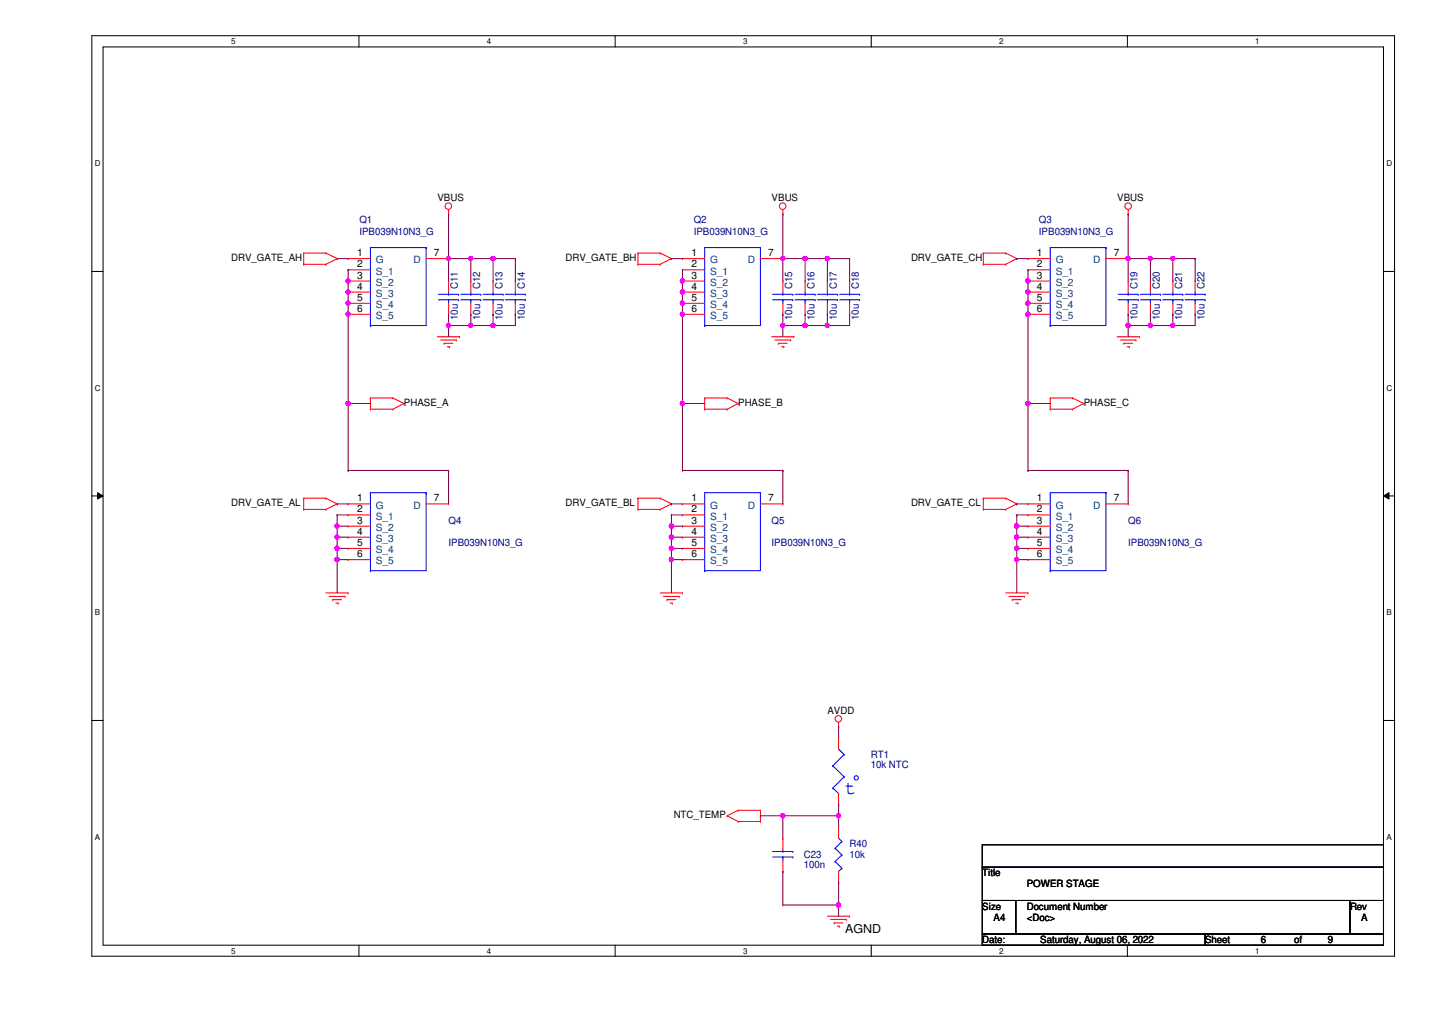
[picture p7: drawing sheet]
<svg xmlns="http://www.w3.org/2000/svg" width="297mm" height="210mm" viewBox="0 0 297 210" stroke-linecap="round" stroke-linejoin="round" font-family="sans-serif">
<path d="M19.1 7.4h270.2v190.9h-270.2zM21.4 9.7h265.6v186.3h-265.6z" fill="none" stroke="#000" stroke-width=".21"/>
<g fill="#fff">
<path d="M47.9 7.7h1v1.8h-1z"/>
<path d="M47.9 196.3h1v1.9h-1z"/>
</g>
<path d="M74.5 7.4v2.3M74.5 196v2.4" fill="none" stroke="#000" stroke-width=".21"/>
<g fill="#fff">
<path d="M101 7.7h.9v1.8h-.9z"/>
<path d="M101 196.3h.9v1.9h-.9z"/>
</g>
<path d="M127.6 7.4v2.3M127.6 196v2.4" fill="none" stroke="#000" stroke-width=".21"/>
<g fill="#fff">
<path d="M154.1 7.7h1v1.8h-1z"/>
<path d="M154.1 196.3h1v1.9h-1z"/>
</g>
<path d="M180.7 7.4v2.3M180.7 196v2.4" fill="none" stroke="#000" stroke-width=".21"/>
<g fill="#fff">
<path d="M207.3 7.7h.9v1.8h-.9z"/>
<path d="M207.3 196.3h.9v1.9h-.9z"/>
</g>
<path d="M233.8 7.4v2.3M233.8 196v2.4" fill="none" stroke="#000" stroke-width=".21"/>
<g fill="#fff">
<path d="M260.4 7.7h.9v1.8h-.9z"/>
<path d="M260.4 196.3h.9v1.9h-.9z"/>
<path d="M19.6 33h1.2v1.9h-1.2z"/>
<path d="M287.6 33h1.2v1.9h-1.2z"/>
<path d="M19.6 79.6h1.2v1.8h-1.2z"/>
<path d="M287.6 79.6h1.2v1.8h-1.2z"/>
</g>
<path d="M19.1 56.3h2.3M287 56.3h2.3" fill="none" stroke="#000" stroke-width=".21"/>
<g fill="#fff">
<path d="M19.6 126.2h1.1v1.8h-1.1z"/>
<path d="M287.6 126.2h1.1v1.8h-1.1z"/>
</g>
<path d="M19.1 102.9h2.3M20.2 102.2l1.2 .7-1.2 .6zM287 102.9l1.1-.7v1.3zM287 102.9h2.3" fill="none" stroke="#000" stroke-width=".21"/>
<path d="M20.2 102.2l1.2 .7-1.2 .6zM287 102.9l1.1-.7v1.3z" fill="#000"/>
<g fill="#fff">
<path d="M19.6 172.7h1.1v1.9h-1.1z"/>
<path d="M287.6 172.7h1.1v1.9h-1.1z"/>
</g>
<path d="M19.1 149.4h2.3M287 149.4h2.3M203.8 175.2h83.2v4.7h-83.2zM203.8 179.9h83.2v6.9h-83.2zM203.8 186.8h6.9v6.9h-6.9zM203.8 193.7h46.2v2.3h-46.2zM210.7 186.8h69.3v6.9h-69.3zM250 193.7h37v2.3h-37zM280 186.8h7v6.9h-7z" fill="none" stroke="#000" stroke-width=".21"/>
<g fill="none" stroke="#f00" stroke-width=".21">
<path d="M63 54.8h.1M63 52.5h.1M63 54.8h4.6M63 52.5v2.3M63 52.5h4.6M67.6 54.8h.1M67.6 52.5h.1M67.6 52.5l2.3 1.1M69.9 53.6h.1M69.9 53.6l-2.3 1.2M72.2 53.6h.1M72.2 56h.1"/>
<path d="M72.2 58.3h.1M72.2 53.6h4.6M72.2 56h4.6M72.2 58.3h4.6M88.4 53.6h4.6M93 44.4h.1M93 53.6h.1M93 58.3h.1M93 43.5v.9M93 58.3v2.3M97.7 58.3h.1M97.7 58.3v2.3"/>
<path d="M102.3 58.3h.1M102.3 58.3v2.3M106.9 58.3h.1M106.9 58.3v2.3M132.3 54.8h.1M132.3 52.5h.1M132.3 54.8h4.6M132.3 52.5h4.6M132.3 52.5v2.3M136.9 54.8h.1M136.9 52.5h.1M136.9 52.5l2.4 1.1"/>
<path d="M139.3 53.6h.1M139.3 53.6l-2.4 1.2M141.6 53.6h.1M141.6 56h.1M141.6 58.3h.1M141.6 53.6h4.6M141.6 56h4.6M141.6 58.3h4.6M157.7 53.6h4.7M162.4 44.4h.1M162.4 53.6h.1M162.4 58.3h.1"/>
<path d="M162.4 43.5v.9M162.4 58.3v2.3M167 58.3h.1M167 58.3v2.3M171.6 58.3h.1M171.6 58.3v2.3M176.2 58.3h.1M176.2 58.3v2.3M204 54.8h.1M204 52.5h.1M204 54.8h4.6M204 52.5h4.6"/>
<path d="M204 52.5v2.3M208.6 54.8h.1M208.6 52.5h.1M208.6 52.5l2.3 1.1M210.9 53.6h.1M210.9 53.6l-2.3 1.2M213.2 53.6h.1M213.2 56h.1M213.2 58.3h.1M213.2 53.6h4.6M213.2 56h4.6M213.2 58.3h4.6"/>
<path d="M229.4 53.6h4.6M234 44.4h.1M234 58.3h.1M234 53.6h.1M234 43.5v.9M234 58.3v2.3M238.6 58.3h.1M238.6 58.3v2.3M243.3 58.3h.1M243.3 58.3v2.3M247.9 58.3h.1M247.9 58.3v2.3"/>
<path d="M72.2 60.6h.1M72.2 62.9h.1M72.2 65.2h.1M72.2 60.6h4.6M72.2 62.9h4.6M72.2 65.2h4.6M90.7 69.8h4.6M91.4 70.5h3.3M92.1 71.2h.1M92.1 71.2h1.8M92.8 71.9h.5M93 65.2h.1"/>
<path d="M93 62.9v2.3M93.3 71.9h.1M94.7 70.5h.1M95.3 69.8h.1M97.7 65.2h.1M97.7 62.9v2.3M102.3 65.2h.1M102.3 62.9v2.3M106.9 65.2h.1M106.9 62.9v2.3M141.6 60.6h.1M141.6 62.9h.1"/>
<path d="M141.6 65.2h.1M141.6 60.6h4.6M141.6 62.9h4.6M141.6 65.2h4.6M160.1 69.8h4.6M160.7 70.5h3.3M161.5 71.2h.1M161.5 71.2h1.8M162.1 71.9h.5M162.4 65.2h.1M162.4 62.9v2.3M162.6 71.9h.1"/>
<path d="M164 70.5h.1M164.7 69.8h.1M167 65.2h.1M167 62.9v2.3M171.6 65.2h.1M171.6 62.9v2.3M176.2 65.2h.1M176.2 62.9v2.3M213.2 60.6h.1M213.2 62.9h.1M213.2 65.2h.1M213.2 60.6h4.6"/>
<path d="M213.2 62.9h4.6M213.2 65.2h4.6M231.7 69.8h4.6M232.4 70.5h3.2M233.1 71.2h.1M233.1 71.2h1.9M233.8 71.9h.5M234 65.2h.1M234 62.9v2.3M234.3 71.9h.1M235.6 70.5h.1M236.3 69.8h.1"/>
<path d="M238.6 65.2h.1M238.6 62.9v2.3M243.3 65.2h.1M243.3 62.9v2.3M247.9 65.2h.1M247.9 62.9v2.3M76.8 84.9h.1M76.8 82.5h.1M76.8 84.9h4.7M76.8 82.5v2.4M76.8 82.5h4.7M81.5 84.9h.1"/>
<path d="M81.5 82.5h.1M81.5 82.5l2.3 1.2M83.8 83.7h.1M83.8 83.7l-2.3 1.2M146.2 84.9h.1M146.2 82.5h.1M146.2 84.9h4.6M146.2 82.5h4.6M146.2 82.5v2.4M150.8 84.9h.1M150.8 82.5h.1M150.8 82.5l2.3 1.2"/>
<path d="M153.1 83.7h.1M153.1 83.7l-2.3 1.2M217.8 84.9h.1M217.8 82.5h.1M217.8 84.9h4.7M217.8 82.5h4.7M217.8 82.5v2.4M222.5 84.9h.1M222.5 82.5h.1M222.5 82.5l2.3 1.2M224.8 83.7h.1M224.8 83.7l-2.3 1.2"/>
<path d="M63 105.7h.1M63 103.3h.1M63 103.3v2.4M63 105.7h4.6M63 103.3h4.6M67.6 105.7h.1M67.6 103.3h.1M67.6 103.3l2.3 1.2M69.9 104.5h.1M69.9 104.5l-2.3 1.2M72.2 104.5h.1M72.2 106.8h.1"/>
<path d="M72.2 109.1h.1M72.2 111.4h.1M72.2 113.7h.1M72.2 116.1h.1M72.2 104.5h4.6M72.2 106.8h4.6M72.2 109.1h4.6M72.2 111.4h4.6M72.2 113.7h4.6M72.2 116.1h4.6M88.4 104.5h4.6M93 104.5h.1"/>
<path d="M132.3 105.7h.1M132.3 103.3h.1M132.3 105.7h4.6M132.3 103.3h4.6M132.3 103.3v2.4M136.9 105.7h.1M136.9 103.3h.1M136.9 103.3l2.4 1.2M139.3 104.5h.1M139.3 104.5l-2.4 1.2M141.6 104.5h.1M141.6 106.8h.1"/>
<path d="M141.6 109.1h.1M141.6 111.4h.1M141.6 113.7h.1M141.6 116.1h.1M141.6 104.5h4.6M141.6 106.8h4.6M141.6 109.1h4.6M141.6 111.4h4.6M141.6 113.7h4.6M141.6 116.1h4.6M157.7 104.5h4.7M162.4 104.5h.1"/>
<path d="M204 105.7h.1M204 103.3h.1M204 105.7h4.6M204 103.3h4.6M204 103.3v2.4M208.6 105.7h.1M208.6 103.3h.1M208.6 103.3l2.3 1.2M210.9 104.5h.1M210.9 104.5l-2.3 1.2M213.2 104.5h.1M213.2 106.8h.1"/>
<path d="M213.2 109.1h.1M213.2 111.4h.1M213.2 113.7h.1M213.2 116.1h.1M213.2 104.5h4.6M213.2 106.8h4.6M213.2 109.1h4.6M213.2 111.4h4.6M213.2 113.7h4.6M213.2 116.1h4.6M229.4 104.5h4.6M234 104.5h.1"/>
<path d="M67.6 123h4.6M68.3 123.7h3.2M69 124.4h.1M69 124.4h1.8M69.7 125.1h.4M70.1 125.1h.1M71.5 123.7h.1M72.2 123h.1M136.9 123h4.7M137.6 123.7h3.3M138.3 124.4h.1M138.3 124.4h1.9"/>
<path d="M139 125.1h.5M139.5 125.1h.1M140.9 123.7h.1M141.6 123h.1M208.6 123h4.6M209.3 123.7h3.2M210 124.4h.1M210 124.4h1.8M210.7 125.1h.5M211.2 125.1h.1M212.5 123.7h.1M213.2 123h.1"/>
<path d="M173.9 150.7h.1M173.9 153h.1M173.9 149.8v.9M173.9 153v2.4M150.8 169.2h.1M150.8 169.2l2.3 1.2M153.1 170.4h.1M153.1 168.1h.1M153.1 170.4h4.6M153.1 168.1l-2.3 1.1M153.1 168.1h4.6M157.7 168.1h.1"/>
<path d="M157.7 170.4h.1M157.7 168.1v2.3M162.4 173.9h.1M162.4 173.9v2.2M162.4 178.5v2.3M173.9 166.9h.1M173.9 171.5h.1M173.9 164.6v2.3M173.9 171.5v2.4M162.4 180.8h.1M171.6 190h4.6M172.3 190.7h3.3"/>
<path d="M173 191.4h.1M173 191.4h1.8M173.7 192.1h.5M173.9 183.1h.1M173.9 180.8v2.3M174.2 192.1h.1M175.6 190.7h.1M176.2 190h.1"/>
<circle cx="93" cy="42.8" r=".68"/>
<circle cx="162.4" cy="42.8" r=".68"/>
<circle cx="234" cy="42.8" r=".68"/>
<circle cx="173.9" cy="149.1" r=".68"/>
</g>
<g fill="none" stroke="#00f" stroke-width=".21">
<path d="M88.4 51.3h.1M88.4 51.3h-11.6v16.2M88.4 51.3v16.2h-11.6M157.7 51.3h.1M157.7 51.3h-11.5v16.2M157.7 51.3v16.2h-11.5M229.4 51.3h.1M229.4 51.3h-11.6v16.2M229.4 51.3v16.2h-11.6M76.8 67.5h.1M90.9 62.2h4.2M90.9 61h4.2"/>
<path d="M93 61h.1M93 62.2h.1M93 60.6v.4M93 62.2v.7M95.1 62.2h.1M95.1 61h.1M95.6 62.2h4.1M95.6 61h4.1M97.7 61h.1M97.7 62.2h.1M97.7 60.6v.4M97.7 62.2v.7"/>
<path d="M99.7 62.2h.1M99.7 61h.1M100.2 62.2h4.2M100.2 61h4.2M102.3 61h.1M102.3 62.2h.1M102.3 60.6v.4M102.3 62.2v.7M104.4 62.2h.1M104.4 61h.1M104.8 62.2h4.2M104.8 61h4.2"/>
<path d="M106.9 61h.1M106.9 62.2h.1M106.9 60.6v.4M106.9 62.2v.7M109 62.2h.1M109 61h.1M146.2 67.5h.1M160.3 62.2h4.2M160.3 61h4.2M162.4 61h.1M162.4 62.2h.1M162.4 60.6v.4"/>
<path d="M162.4 62.2v.7M164.5 62.2h.1M164.5 61h.1M164.9 62.2h4.2M164.9 61h4.2M167 61h.1M167 62.2h.1M167 60.6v.4M167 62.2v.7M169.1 62.2h.1M169.1 61h.1M169.5 62.2h4.2"/>
<path d="M169.5 61h4.2M171.6 61h.1M171.6 62.2h.1M171.6 60.6v.4M171.6 62.2v.7M173.7 62.2h.1M173.7 61h.1M174.2 62.2h4.1M174.2 61h4.1M176.2 61h.1M176.2 62.2h.1M176.2 60.6v.4"/>
<path d="M176.2 62.2v.7M178.3 62.2h.1M178.3 61h.1M217.8 67.5h.1M231.9 62.2h4.2M231.9 61h4.2M234 61h.1M234 62.2h.1M234 60.6v.4M234 62.2v.7M236.1 62.2h.1M236.1 61h.1"/>
<path d="M236.6 62.2h4.1M236.6 61h4.1M238.6 61h.1M238.6 62.2h.1M238.6 60.6v.4M238.6 62.2v.7M240.7 62.2h.1M240.7 61h.1M241.2 62.2h4.2M241.2 61h4.2M243.3 61h.1M243.3 62.2h.1"/>
<path d="M243.3 60.6v.4M243.3 62.2v.7M245.4 62.2h.1M245.4 61h.1M245.8 62.2h4.2M245.8 61h4.2M247.9 61h.1M247.9 62.2h.1M247.9 60.6v.4M247.9 62.2v.7M250 62.2h.1M250 61h.1"/>
<path d="M76.8 118.4h.1M88.4 102.2h.1M88.4 102.2h-11.6v16.2M88.4 102.2v16.2h-11.6M146.2 118.4h.1M157.7 102.2h.1M157.7 102.2v16.2h-11.5M157.7 102.2h-11.5v16.2M217.8 118.4h.1M229.4 102.2h.1M229.4 102.2h-11.6v16.2M229.4 102.2v16.2h-11.6"/>
<path d="M172.8 158.8h.1M172.8 158.8l2.3 2.3M173.9 155.4l1.2 1.1M175.1 156.5h.1M175.1 156.5l-2.3 2.3M160.3 177.8h4.2M160.3 176.6h4.2M162.4 176.6h.1M162.4 177.8h.1M162.4 176.1v.5M162.4 177.8v.7M164.5 177.8h.1"/>
<path d="M164.5 176.6h.1M172.8 163.4h.1M172.8 163.4l1.1 1.2M173.2 175.9h.1M173.2 178.7h.1M173.2 175.9l1.4 1.4M173.2 178.7l1.4 1.4M173.9 164.6h.1M173.9 173.9l.7 .6M174.6 174.5h.1M174.6 177.3h.1M174.6 174.5l-1.4 1.4"/>
<path d="M174.6 177.3l-1.4 1.4M175.1 161.1h.1M175.1 161.1l-2.3 2.3M173.9 180.8h.1M174.6 180.1h.1M174.6 180.1l-.7 .7"/>
<circle cx="177.6" cy="161.3" r=".45"/>
</g>
<path d="M141.6 56h.1M141.6 56v2.3" fill="none" stroke="#800040" stroke-width=".21"/>
<circle cx="141.5" cy="58.3" r=".45" fill="#f0f"/>
<circle cx="141.5" cy="58.3" r=".45" fill="none" stroke="#f0f" stroke-width=".21"/>
<path d="M141.6 58.3h.1M141.6 58.3v4.6M141.6 60.6h.1" fill="none" stroke="#800040" stroke-width=".21"/>
<circle cx="141.5" cy="62.9" r=".45" fill="#f0f"/>
<circle cx="141.5" cy="62.9" r=".45" fill="none" stroke="#f0f" stroke-width=".21"/>
<circle cx="141.5" cy="60.6" r=".45" fill="#f0f"/>
<circle cx="141.5" cy="60.6" r=".45" fill="none" stroke="#f0f" stroke-width=".21"/>
<path d="M141.6 62.9h.1M141.6 62.9v20.8M141.6 83.7h.1" fill="none" stroke="#800040" stroke-width=".21"/>
<circle cx="141.5" cy="65.2" r=".45" fill="#f0f"/>
<circle cx="141.5" cy="65.2" r=".45" fill="none" stroke="#f0f" stroke-width=".21"/>
<circle cx="141.5" cy="83.7" r=".45" fill="#f0f"/>
<circle cx="141.5" cy="83.7" r=".45" fill="none" stroke="#f0f" stroke-width=".21"/>
<path d="M72.2 56h.1M72.2 56v2.3M162.4 97.6h.1M162.4 97.6v6.9" fill="none" stroke="#800040" stroke-width=".21"/>
<circle cx="72.2" cy="58.3" r=".45" fill="#f0f"/>
<circle cx="72.2" cy="58.3" r=".45" fill="none" stroke="#f0f" stroke-width=".21"/>
<path d="M72.2 58.3h.1M72.2 58.3v2.3" fill="none" stroke="#800040" stroke-width=".21"/>
<circle cx="72.2" cy="60.6" r=".45" fill="#f0f"/>
<circle cx="72.2" cy="60.6" r=".45" fill="none" stroke="#f0f" stroke-width=".21"/>
<path d="M72.2 60.6h.1M72.2 60.6v2.3" fill="none" stroke="#800040" stroke-width=".21"/>
<circle cx="72.2" cy="62.9" r=".45" fill="#f0f"/>
<circle cx="72.2" cy="62.9" r=".45" fill="none" stroke="#f0f" stroke-width=".21"/>
<path d="M72.2 62.9h.1M72.2 62.9v20.8M72.2 83.7h.1" fill="none" stroke="#800040" stroke-width=".21"/>
<circle cx="72.2" cy="65.2" r=".45" fill="#f0f"/>
<circle cx="72.2" cy="65.2" r=".45" fill="none" stroke="#f0f" stroke-width=".21"/>
<circle cx="72.2" cy="83.7" r=".45" fill="#f0f"/>
<circle cx="72.2" cy="83.7" r=".45" fill="none" stroke="#f0f" stroke-width=".21"/>
<path d="M213.2 56h.1M213.2 56v2.3M72.2 97.6h.1M72.2 97.6h20.8M93 97.6h.1M93 97.6v6.9" fill="none" stroke="#800040" stroke-width=".21"/>
<circle cx="213.2" cy="58.3" r=".45" fill="#f0f"/>
<circle cx="213.2" cy="58.3" r=".45" fill="none" stroke="#f0f" stroke-width=".21"/>
<path d="M213.2 58.3h.1M213.2 58.3v4.6M213.2 60.6h.1" fill="none" stroke="#800040" stroke-width=".21"/>
<circle cx="213.2" cy="60.6" r=".45" fill="#f0f"/>
<circle cx="213.2" cy="60.6" r=".45" fill="none" stroke="#f0f" stroke-width=".21"/>
<path d="M213.2 62.9h.1M213.2 62.9v2.3" fill="none" stroke="#800040" stroke-width=".21"/>
<circle cx="213.2" cy="62.9" r=".45" fill="#f0f"/>
<circle cx="213.2" cy="62.9" r=".45" fill="none" stroke="#f0f" stroke-width=".21"/>
<path d="M213.2 65.2v18.5M213.2 83.7h.1" fill="none" stroke="#800040" stroke-width=".21"/>
<circle cx="213.2" cy="65.2" r=".45" fill="#f0f"/>
<circle cx="213.2" cy="65.2" r=".45" fill="none" stroke="#f0f" stroke-width=".21"/>
<circle cx="213.2" cy="83.7" r=".45" fill="#f0f"/>
<circle cx="213.2" cy="83.7" r=".45" fill="none" stroke="#f0f" stroke-width=".21"/>
<path d="M213.2 97.6h.1M213.2 97.6h20.8M234 97.6h.1M234 97.6v6.9M210.9 106.8h.1M210.9 106.8h2.3M210.9 106.8v2.3" fill="none" stroke="#800040" stroke-width=".21"/>
<circle cx="210.9" cy="109.1" r=".45" fill="#f0f"/>
<circle cx="210.9" cy="109.1" r=".45" fill="none" stroke="#f0f" stroke-width=".21"/>
<path d="M210.9 109.1h.1M210.9 111.4h.1M210.9 109.1h2.3M210.9 109.1v4.6M210.9 111.4h2.3" fill="none" stroke="#800040" stroke-width=".21"/>
<circle cx="210.9" cy="113.7" r=".45" fill="#f0f"/>
<circle cx="210.9" cy="113.7" r=".45" fill="none" stroke="#f0f" stroke-width=".21"/>
<circle cx="210.9" cy="111.4" r=".45" fill="#f0f"/>
<circle cx="210.9" cy="111.4" r=".45" fill="none" stroke="#f0f" stroke-width=".21"/>
<path d="M210.9 113.7h.1M210.9 116.1h.1M210.9 113.7h2.3M210.9 113.7v9.3M210.9 116.1h2.3" fill="none" stroke="#800040" stroke-width=".21"/>
<circle cx="210.9" cy="116.1" r=".45" fill="#f0f"/>
<circle cx="210.9" cy="116.1" r=".45" fill="none" stroke="#f0f" stroke-width=".21"/>
<path d="M139.3 106.8h.1M139.3 106.8h2.3M139.3 106.8v2.3" fill="none" stroke="#800040" stroke-width=".21"/>
<circle cx="139.2" cy="109.1" r=".45" fill="#f0f"/>
<circle cx="139.2" cy="109.1" r=".45" fill="none" stroke="#f0f" stroke-width=".21"/>
<path d="M139.3 109.1h.1M139.3 111.4h.1M139.3 109.1h2.3M139.3 109.1v4.6M139.3 111.4h2.3" fill="none" stroke="#800040" stroke-width=".21"/>
<circle cx="139.2" cy="113.7" r=".45" fill="#f0f"/>
<circle cx="139.2" cy="113.7" r=".45" fill="none" stroke="#f0f" stroke-width=".21"/>
<circle cx="139.2" cy="111.4" r=".45" fill="#f0f"/>
<circle cx="139.2" cy="111.4" r=".45" fill="none" stroke="#f0f" stroke-width=".21"/>
<path d="M139.3 113.7h.1M139.3 116.1h.1M139.3 113.7h2.3M139.3 113.7v2.4M139.3 116.1h2.3" fill="none" stroke="#800040" stroke-width=".21"/>
<circle cx="139.2" cy="116.1" r=".45" fill="#f0f"/>
<circle cx="139.2" cy="116.1" r=".45" fill="none" stroke="#f0f" stroke-width=".21"/>
<path d="M69.9 106.8h.1M69.9 109.1h.1M69.9 106.8h2.3M69.9 106.8v4.6M69.9 109.1h2.3M139.3 116.1h.1M139.3 116.1v6.9" fill="none" stroke="#800040" stroke-width=".21"/>
<circle cx="69.9" cy="111.4" r=".45" fill="#f0f"/>
<circle cx="69.9" cy="111.4" r=".45" fill="none" stroke="#f0f" stroke-width=".21"/>
<circle cx="69.9" cy="109.1" r=".45" fill="#f0f"/>
<circle cx="69.9" cy="109.1" r=".45" fill="none" stroke="#f0f" stroke-width=".21"/>
<path d="M69.9 111.4h.1M69.9 113.7h.1M69.9 111.4h2.3M69.9 111.4v4.7M69.9 113.7h2.3" fill="none" stroke="#800040" stroke-width=".21"/>
<circle cx="69.9" cy="116.1" r=".45" fill="#f0f"/>
<circle cx="69.9" cy="116.1" r=".45" fill="none" stroke="#f0f" stroke-width=".21"/>
<circle cx="69.9" cy="113.7" r=".45" fill="#f0f"/>
<circle cx="69.9" cy="113.7" r=".45" fill="none" stroke="#f0f" stroke-width=".21"/>
<g fill="none" stroke="#800040" stroke-width=".21">
<path d="M69.9 53.6h.1M69.9 53.6h2.3M93 44.4h.1M93 53.6h.1M93 44.4v13.9M139.3 53.6h.1M139.3 53.6h2.3M162.4 44.4h.1M162.4 44.4v9.2M210.9 53.6h.1M210.9 53.6h2.3M234 44.4h.1"/>
<path d="M234 44.4v9.2M69.9 116.1h.1M69.9 104.5h.1M69.9 116.1h2.3M69.9 116.1v6.9M69.9 104.5h2.3M139.3 104.5h.1M139.3 104.5h2.3M210.9 104.5h.1M210.9 104.5h2.3"/>
</g>
<circle cx="93" cy="53.6" r=".45" fill="#f0f"/>
<circle cx="93" cy="53.6" r=".45" fill="none" stroke="#f0f" stroke-width=".21"/>
<g fill="none" stroke="#800040" stroke-width=".21">
<path d="M93 65.2h.1M93 65.2v2.3M162.4 169.2h.1M162.4 169.2v4.7M162.4 169.2h11.5M173.9 166.9h.1M173.9 169.2h.1M173.9 166.9v4.6M162.4 180.8h.1M162.4 187.7h.1M162.4 180.8v6.9M173.9 183.1h.1"/>
<path d="M173.9 183.1v4.6h-11.5"/>
</g>
<circle cx="173.9" cy="169.2" r=".45" fill="#f0f"/>
<circle cx="173.9" cy="169.2" r=".45" fill="none" stroke="#f0f" stroke-width=".21"/>
<path d="M173.9 150.7h.1M173.9 150.7v2.3M157.7 169.2h.1M157.7 169.2h4.7" fill="none" stroke="#800040" stroke-width=".21"/>
<circle cx="162.4" cy="169.2" r=".45" fill="#f0f"/>
<circle cx="162.4" cy="169.2" r=".45" fill="none" stroke="#f0f" stroke-width=".21"/>
<path d="M173.9 187.7h.1M173.9 187.7v2.3" fill="none" stroke="#800040" stroke-width=".21"/>
<circle cx="173.9" cy="187.7" r=".45" fill="#f0f"/>
<circle cx="173.9" cy="187.7" r=".45" fill="none" stroke="#f0f" stroke-width=".21"/>
<path d="M93 53.6h.1M93 53.6h4.7M102.3 53.6h.1M102.3 53.6v4.7M106.9 53.6h.1M106.9 53.6v4.7" fill="none" stroke="#800040" stroke-width=".21"/>
<circle cx="102.2" cy="53.6" r=".45" fill="#f0f"/>
<circle cx="102.2" cy="53.6" r=".45" fill="none" stroke="#f0f" stroke-width=".21"/>
<path d="M97.7 53.6h.1M97.7 53.6v4.7M102.3 53.6h.1M102.3 53.6h4.6" fill="none" stroke="#800040" stroke-width=".21"/>
<circle cx="97.6" cy="53.6" r=".45" fill="#f0f"/>
<circle cx="97.6" cy="53.6" r=".45" fill="none" stroke="#f0f" stroke-width=".21"/>
<path d="M97.7 53.6h.1M97.7 53.6h4.6M93 67.5h.1M93 67.5h9.3M97.7 67.5h.1" fill="none" stroke="#800040" stroke-width=".21"/>
<circle cx="102.2" cy="67.5" r=".45" fill="#f0f"/>
<circle cx="102.2" cy="67.5" r=".45" fill="none" stroke="#f0f" stroke-width=".21"/>
<circle cx="97.6" cy="67.5" r=".45" fill="#f0f"/>
<circle cx="97.6" cy="67.5" r=".45" fill="none" stroke="#f0f" stroke-width=".21"/>
<path d="M93 67.5h.1M93 67.5v2.3M97.7 65.2h.1M97.7 65.2v2.3M102.3 67.5h.1M102.3 65.2h.1M102.3 67.5h4.6M102.3 65.2v2.3" fill="none" stroke="#800040" stroke-width=".21"/>
<circle cx="93" cy="67.5" r=".45" fill="#f0f"/>
<circle cx="93" cy="67.5" r=".45" fill="none" stroke="#f0f" stroke-width=".21"/>
<path d="M162.4 53.6h.1M162.4 53.6h4.6M162.4 53.6v4.7M106.9 65.2h.1M106.9 65.2v2.3" fill="none" stroke="#800040" stroke-width=".21"/>
<circle cx="162.4" cy="53.6" r=".45" fill="#f0f"/>
<circle cx="162.4" cy="53.6" r=".45" fill="none" stroke="#f0f" stroke-width=".21"/>
<path d="M167 53.6h.1M167 53.6v4.7" fill="none" stroke="#800040" stroke-width=".21"/>
<circle cx="167" cy="53.6" r=".45" fill="#f0f"/>
<circle cx="167" cy="53.6" r=".45" fill="none" stroke="#f0f" stroke-width=".21"/>
<path d="M167 53.6h.1M167 53.6h4.6M171.6 53.6h.1M171.6 53.6v4.7" fill="none" stroke="#800040" stroke-width=".21"/>
<circle cx="171.6" cy="53.6" r=".45" fill="#f0f"/>
<circle cx="171.6" cy="53.6" r=".45" fill="none" stroke="#f0f" stroke-width=".21"/>
<path d="M171.6 53.6h.1M171.6 53.6h4.6M176.2 53.6h.1M176.2 53.6v4.7M162.4 65.2h.1M162.4 65.2v2.3" fill="none" stroke="#800040" stroke-width=".21"/>
<circle cx="162.4" cy="67.5" r=".45" fill="#f0f"/>
<circle cx="162.4" cy="67.5" r=".45" fill="none" stroke="#f0f" stroke-width=".21"/>
<path d="M167 65.2h.1M167 65.2v2.3" fill="none" stroke="#800040" stroke-width=".21"/>
<circle cx="167" cy="67.5" r=".45" fill="#f0f"/>
<circle cx="167" cy="67.5" r=".45" fill="none" stroke="#f0f" stroke-width=".21"/>
<path d="M171.6 65.2h.1M171.6 65.2v2.3" fill="none" stroke="#800040" stroke-width=".21"/>
<circle cx="171.6" cy="67.5" r=".45" fill="#f0f"/>
<circle cx="171.6" cy="67.5" r=".45" fill="none" stroke="#f0f" stroke-width=".21"/>
<path d="M234 53.6h.1M234 53.6h4.6M234 53.6v4.7M162.4 67.5h.1M162.4 67.5v2.3M167 67.5h.1M171.6 67.5h.1M176.2 65.2h.1M176.2 65.2v2.3h-13.8" fill="none" stroke="#800040" stroke-width=".21"/>
<circle cx="234" cy="53.6" r=".45" fill="#f0f"/>
<circle cx="234" cy="53.6" r=".45" fill="none" stroke="#f0f" stroke-width=".21"/>
<path d="M238.6 53.6h.1M238.6 53.6v4.7" fill="none" stroke="#800040" stroke-width=".21"/>
<circle cx="238.6" cy="53.6" r=".45" fill="#f0f"/>
<circle cx="238.6" cy="53.6" r=".45" fill="none" stroke="#f0f" stroke-width=".21"/>
<path d="M238.6 53.6h.1M238.6 53.6h4.7M243.3 53.6h.1M243.3 53.6v4.7" fill="none" stroke="#800040" stroke-width=".21"/>
<circle cx="243.3" cy="53.6" r=".45" fill="#f0f"/>
<circle cx="243.3" cy="53.6" r=".45" fill="none" stroke="#f0f" stroke-width=".21"/>
<path d="M243.3 53.6h.1M243.3 53.6h4.6M247.9 53.6h.1M247.9 53.6v4.7M234 65.2h.1M234 65.2v2.3" fill="none" stroke="#800040" stroke-width=".21"/>
<circle cx="234" cy="67.5" r=".45" fill="#f0f"/>
<circle cx="234" cy="67.5" r=".45" fill="none" stroke="#f0f" stroke-width=".21"/>
<path d="M238.6 65.2h.1M238.6 65.2v2.3" fill="none" stroke="#800040" stroke-width=".21"/>
<circle cx="238.6" cy="67.5" r=".45" fill="#f0f"/>
<circle cx="238.6" cy="67.5" r=".45" fill="none" stroke="#f0f" stroke-width=".21"/>
<path d="M234 67.5h.1M234 67.5v2.3M238.6 67.5h.1M243.3 65.2h.1M243.3 67.5h.1M243.3 65.2v2.3M247.9 65.2h.1M247.9 65.2v2.3h-13.9" fill="none" stroke="#800040" stroke-width=".21"/>
<circle cx="243.3" cy="67.5" r=".45" fill="#f0f"/>
<circle cx="243.3" cy="67.5" r=".45" fill="none" stroke="#f0f" stroke-width=".21"/>
<g fill="none" stroke="#800040" stroke-width=".21">
<path d="M72.2 83.7h.1M72.2 97.6h.1M72.2 83.7h4.6M72.2 83.7v13.9M141.6 83.7h.1M141.6 97.6h.1M141.6 97.6h20.8M141.6 83.7h4.6M141.6 83.7v13.9M162.4 97.6h.1M213.2 83.7h.1M213.2 97.6h.1"/>
<path d="M213.2 83.7h4.6M213.2 83.7v13.9"/>
</g>
<circle cx="141.5" cy="58.3" r=".45" fill="#f0f"/>
<circle cx="141.5" cy="58.3" r=".45" fill="none" stroke="#f0f" stroke-width=".21"/>
<circle cx="141.5" cy="62.9" r=".45" fill="#f0f"/>
<circle cx="141.5" cy="62.9" r=".45" fill="none" stroke="#f0f" stroke-width=".21"/>
<circle cx="141.5" cy="60.6" r=".45" fill="#f0f"/>
<circle cx="141.5" cy="60.6" r=".45" fill="none" stroke="#f0f" stroke-width=".21"/>
<circle cx="141.5" cy="65.2" r=".45" fill="#f0f"/>
<circle cx="141.5" cy="65.2" r=".45" fill="none" stroke="#f0f" stroke-width=".21"/>
<circle cx="141.5" cy="83.7" r=".45" fill="#f0f"/>
<circle cx="141.5" cy="83.7" r=".45" fill="none" stroke="#f0f" stroke-width=".21"/>
<circle cx="72.2" cy="58.3" r=".45" fill="#f0f"/>
<circle cx="72.2" cy="58.3" r=".45" fill="none" stroke="#f0f" stroke-width=".21"/>
<circle cx="72.2" cy="60.6" r=".45" fill="#f0f"/>
<circle cx="72.2" cy="60.6" r=".45" fill="none" stroke="#f0f" stroke-width=".21"/>
<circle cx="72.2" cy="62.9" r=".45" fill="#f0f"/>
<circle cx="72.2" cy="62.9" r=".45" fill="none" stroke="#f0f" stroke-width=".21"/>
<circle cx="72.2" cy="65.2" r=".45" fill="#f0f"/>
<circle cx="72.2" cy="65.2" r=".45" fill="none" stroke="#f0f" stroke-width=".21"/>
<circle cx="72.2" cy="83.7" r=".45" fill="#f0f"/>
<circle cx="72.2" cy="83.7" r=".45" fill="none" stroke="#f0f" stroke-width=".21"/>
<circle cx="213.2" cy="58.3" r=".45" fill="#f0f"/>
<circle cx="213.2" cy="58.3" r=".45" fill="none" stroke="#f0f" stroke-width=".21"/>
<circle cx="213.2" cy="60.6" r=".45" fill="#f0f"/>
<circle cx="213.2" cy="60.6" r=".45" fill="none" stroke="#f0f" stroke-width=".21"/>
<circle cx="213.2" cy="62.9" r=".45" fill="#f0f"/>
<circle cx="213.2" cy="62.9" r=".45" fill="none" stroke="#f0f" stroke-width=".21"/>
<circle cx="213.2" cy="65.2" r=".45" fill="#f0f"/>
<circle cx="213.2" cy="65.2" r=".45" fill="none" stroke="#f0f" stroke-width=".21"/>
<circle cx="213.2" cy="83.7" r=".45" fill="#f0f"/>
<circle cx="213.2" cy="83.7" r=".45" fill="none" stroke="#f0f" stroke-width=".21"/>
<circle cx="210.9" cy="109.1" r=".45" fill="#f0f"/>
<circle cx="210.9" cy="109.1" r=".45" fill="none" stroke="#f0f" stroke-width=".21"/>
<circle cx="210.9" cy="113.7" r=".45" fill="#f0f"/>
<circle cx="210.9" cy="113.7" r=".45" fill="none" stroke="#f0f" stroke-width=".21"/>
<circle cx="210.9" cy="111.4" r=".45" fill="#f0f"/>
<circle cx="210.9" cy="111.4" r=".45" fill="none" stroke="#f0f" stroke-width=".21"/>
<circle cx="210.9" cy="116.1" r=".45" fill="#f0f"/>
<circle cx="210.9" cy="116.1" r=".45" fill="none" stroke="#f0f" stroke-width=".21"/>
<circle cx="139.2" cy="109.1" r=".45" fill="#f0f"/>
<circle cx="139.2" cy="109.1" r=".45" fill="none" stroke="#f0f" stroke-width=".21"/>
<circle cx="139.2" cy="113.7" r=".45" fill="#f0f"/>
<circle cx="139.2" cy="113.7" r=".45" fill="none" stroke="#f0f" stroke-width=".21"/>
<circle cx="139.2" cy="111.4" r=".45" fill="#f0f"/>
<circle cx="139.2" cy="111.4" r=".45" fill="none" stroke="#f0f" stroke-width=".21"/>
<circle cx="139.2" cy="116.1" r=".45" fill="#f0f"/>
<circle cx="139.2" cy="116.1" r=".45" fill="none" stroke="#f0f" stroke-width=".21"/>
<circle cx="69.9" cy="111.4" r=".45" fill="#f0f"/>
<circle cx="69.9" cy="111.4" r=".45" fill="none" stroke="#f0f" stroke-width=".21"/>
<circle cx="69.9" cy="109.1" r=".45" fill="#f0f"/>
<circle cx="69.9" cy="109.1" r=".45" fill="none" stroke="#f0f" stroke-width=".21"/>
<circle cx="69.9" cy="116.1" r=".45" fill="#f0f"/>
<circle cx="69.9" cy="116.1" r=".45" fill="none" stroke="#f0f" stroke-width=".21"/>
<circle cx="69.9" cy="113.7" r=".45" fill="#f0f"/>
<circle cx="69.9" cy="113.7" r=".45" fill="none" stroke="#f0f" stroke-width=".21"/>
<circle cx="93" cy="53.6" r=".45" fill="#f0f"/>
<circle cx="93" cy="53.6" r=".45" fill="none" stroke="#f0f" stroke-width=".21"/>
<circle cx="173.9" cy="169.2" r=".45" fill="#f0f"/>
<circle cx="173.9" cy="169.2" r=".45" fill="none" stroke="#f0f" stroke-width=".21"/>
<circle cx="162.4" cy="169.2" r=".45" fill="#f0f"/>
<circle cx="162.4" cy="169.2" r=".45" fill="none" stroke="#f0f" stroke-width=".21"/>
<circle cx="173.9" cy="187.7" r=".45" fill="#f0f"/>
<circle cx="173.9" cy="187.7" r=".45" fill="none" stroke="#f0f" stroke-width=".21"/>
<circle cx="102.2" cy="53.6" r=".45" fill="#f0f"/>
<circle cx="102.2" cy="53.6" r=".45" fill="none" stroke="#f0f" stroke-width=".21"/>
<circle cx="97.6" cy="53.6" r=".45" fill="#f0f"/>
<circle cx="97.6" cy="53.6" r=".45" fill="none" stroke="#f0f" stroke-width=".21"/>
<circle cx="102.2" cy="67.5" r=".45" fill="#f0f"/>
<circle cx="102.2" cy="67.5" r=".45" fill="none" stroke="#f0f" stroke-width=".21"/>
<circle cx="97.6" cy="67.5" r=".45" fill="#f0f"/>
<circle cx="97.6" cy="67.5" r=".45" fill="none" stroke="#f0f" stroke-width=".21"/>
<circle cx="93" cy="67.5" r=".45" fill="#f0f"/>
<circle cx="93" cy="67.5" r=".45" fill="none" stroke="#f0f" stroke-width=".21"/>
<circle cx="162.4" cy="53.6" r=".45" fill="#f0f"/>
<circle cx="162.4" cy="53.6" r=".45" fill="none" stroke="#f0f" stroke-width=".21"/>
<circle cx="167" cy="53.6" r=".45" fill="#f0f"/>
<circle cx="167" cy="53.6" r=".45" fill="none" stroke="#f0f" stroke-width=".21"/>
<circle cx="171.6" cy="53.6" r=".45" fill="#f0f"/>
<circle cx="171.6" cy="53.6" r=".45" fill="none" stroke="#f0f" stroke-width=".21"/>
<circle cx="162.4" cy="67.5" r=".45" fill="#f0f"/>
<circle cx="162.4" cy="67.5" r=".45" fill="none" stroke="#f0f" stroke-width=".21"/>
<circle cx="167" cy="67.5" r=".45" fill="#f0f"/>
<circle cx="167" cy="67.5" r=".45" fill="none" stroke="#f0f" stroke-width=".21"/>
<circle cx="171.6" cy="67.5" r=".45" fill="#f0f"/>
<circle cx="171.6" cy="67.5" r=".45" fill="none" stroke="#f0f" stroke-width=".21"/>
<circle cx="234" cy="53.6" r=".45" fill="#f0f"/>
<circle cx="234" cy="53.6" r=".45" fill="none" stroke="#f0f" stroke-width=".21"/>
<circle cx="238.6" cy="53.6" r=".45" fill="#f0f"/>
<circle cx="238.6" cy="53.6" r=".45" fill="none" stroke="#f0f" stroke-width=".21"/>
<circle cx="243.3" cy="53.6" r=".45" fill="#f0f"/>
<circle cx="243.3" cy="53.6" r=".45" fill="none" stroke="#f0f" stroke-width=".21"/>
<circle cx="234" cy="67.5" r=".45" fill="#f0f"/>
<circle cx="234" cy="67.5" r=".45" fill="none" stroke="#f0f" stroke-width=".21"/>
<circle cx="238.6" cy="67.5" r=".45" fill="#f0f"/>
<circle cx="238.6" cy="67.5" r=".45" fill="none" stroke="#f0f" stroke-width=".21"/>
<circle cx="243.3" cy="67.5" r=".45" fill="#f0f"/>
<circle cx="243.3" cy="67.5" r=".45" fill="none" stroke="#f0f" stroke-width=".21"/>
<text font-size="4.1" fill="#00f" x="175.3" y="164.7">t</text>
<text font-size="2.5" x="175.3" y="193.5">AGND</text>
<g font-size="2.1">
<text x="90.7" y="41.7">VBUS</text>
<text x="160.1" y="41.7">VBUS</text>
<text x="231.7" y="41.7">VBUS</text>
<text x="74.1" y="53.1">1</text>
<text x="90" y="53.1">7</text>
<text x="143.4" y="53.1">1</text>
<text x="159.3" y="53.1">7</text>
<text x="215.1" y="53.1">1</text>
<text x="231" y="53.1">7</text>
<text x="48" y="54.2">DRV_GATE_AH</text>
<text x="74.1" y="55.5">2</text>
<text x="74.1" y="57.8">3</text>
<text x="117.3" y="54.2">DRV_GATE_BH</text>
<text x="143.4" y="55.5">2</text>
<text x="143.4" y="57.8">3</text>
<text x="189" y="54.2">DRV_GATE_CH</text>
<text x="215.1" y="55.5">2</text>
<text x="215.1" y="57.8">3</text>
<text x="74.1" y="60.1">4</text>
<text x="74.1" y="62.4">5</text>
<text x="74.1" y="64.7">6</text>
<text x="143.4" y="60.1">4</text>
<text x="143.4" y="62.4">5</text>
<text x="143.4" y="64.7">6</text>
<text x="215.1" y="60.1">4</text>
<text x="215.1" y="62.4">5</text>
<text x="215.1" y="64.7">6</text>
<text x="83.8" y="84.2">PHASE_A</text>
<text x="153.1" y="84.2">PHASE_B</text>
<text x="224.8" y="84.2">PHASE_C</text>
<text x="48" y="105">DRV_GATE_AL</text>
<text x="74.1" y="104">1</text>
<text x="74.1" y="106.3">2</text>
<text x="90" y="104">7</text>
<text x="117.3" y="105">DRV_GATE_BL</text>
<text x="143.4" y="104">1</text>
<text x="143.4" y="106.3">2</text>
<text x="159.3" y="104">7</text>
<text x="189" y="105">DRV_GATE_CL</text>
<text x="215.1" y="104">1</text>
<text x="215.1" y="106.3">2</text>
<text x="231" y="104">7</text>
<text x="74.1" y="108.6">3</text>
<text x="74.1" y="110.9">4</text>
<text x="74.1" y="113.2">5</text>
<text x="143.4" y="108.6">3</text>
<text x="143.4" y="110.9">4</text>
<text x="143.4" y="113.2">5</text>
<text x="215.1" y="108.6">3</text>
<text x="215.1" y="110.9">4</text>
<text x="215.1" y="113.2">5</text>
<text x="74.1" y="115.6">6</text>
<text x="143.4" y="115.6">6</text>
<text x="215.1" y="115.6">6</text>
<text x="171.6" y="148">AVDD</text>
<text x="139.7" y="169.8">NTC_TEMP</text>
<text x="203.8" y="181.8">Title</text>
<text x="213" y="184.1">POWER STAGE</text>
<text x="203.8" y="188.7">Size</text>
<text x="206.1" y="191">A4</text>
<text x="213" y="188.7">Document Number</text>
<text x="213" y="191">&lt;Doc&gt;</text>
<text x="280" y="188.7">Rev</text>
<text x="282.3" y="191">A</text>
<text x="203.8" y="195.6">Date:</text>
<text x="215.8" y="195.6">Saturday, August 06, 2022</text>
<text x="250" y="195.6">Sheet</text>
<text x="261.5" y="195.6">6</text>
<text x="268.5" y="195.6">of</text>
<text x="275.4" y="195.6">9</text>
</g>
<g font-size="2.1" fill="#000080">
<text x="74.5" y="46.3">Q1</text>
<text x="143.9" y="46.3">Q2</text>
<text x="215.5" y="46.3">Q3</text>
<text x="74.5" y="48.6">IPB039N10N3_G</text>
<text x="143.9" y="48.6">IPB039N10N3_G</text>
<text x="215.5" y="48.6">IPB039N10N3_G</text>
<text x="95" y="59.9" transform="rotate(-90 95 59.9)">C11</text>
<text x="99.6" y="59.9" transform="rotate(-90 99.6 59.9)">C12</text>
<text x="104.2" y="59.9" transform="rotate(-90 104.2 59.9)">C13</text>
<text x="108.8" y="59.9" transform="rotate(-90 108.8 59.9)">C14</text>
<text x="164.3" y="59.9" transform="rotate(-90 164.3 59.9)">C15</text>
<text x="169" y="59.9" transform="rotate(-90 169 59.9)">C16</text>
<text x="173.6" y="59.9" transform="rotate(-90 173.6 59.9)">C17</text>
<text x="178.2" y="59.9" transform="rotate(-90 178.2 59.9)">C18</text>
<text x="236" y="59.9" transform="rotate(-90 236 59.9)">C19</text>
<text x="240.6" y="59.9" transform="rotate(-90 240.6 59.9)">C20</text>
<text x="245.2" y="59.9" transform="rotate(-90 245.2 59.9)">C21</text>
<text x="249.9" y="59.9" transform="rotate(-90 249.9 59.9)">C22</text>
<text x="95" y="66.4" transform="rotate(-90 95 66.4)">10u</text>
<text x="99.6" y="66.4" transform="rotate(-90 99.6 66.4)">10u</text>
<text x="104.2" y="66.4" transform="rotate(-90 104.2 66.4)">10u</text>
<text x="108.8" y="66.4" transform="rotate(-90 108.8 66.4)">10u</text>
<text x="164.3" y="66.4" transform="rotate(-90 164.3 66.4)">10u</text>
<text x="169" y="66.4" transform="rotate(-90 169 66.4)">10u</text>
<text x="173.6" y="66.4" transform="rotate(-90 173.6 66.4)">10u</text>
<text x="178.2" y="66.4" transform="rotate(-90 178.2 66.4)">10u</text>
<text x="236" y="66.4" transform="rotate(-90 236 66.4)">10u</text>
<text x="240.6" y="66.4" transform="rotate(-90 240.6 66.4)">10u</text>
<text x="245.2" y="66.4" transform="rotate(-90 245.2 66.4)">10u</text>
<text x="249.9" y="66.4" transform="rotate(-90 249.9 66.4)">10u</text>
<text x="93" y="108.7">Q4</text>
<text x="93" y="113.3">IPB039N10N3_G</text>
<text x="160.1" y="108.7">Q5</text>
<text x="160.1" y="113.3">IPB039N10N3_G</text>
<text x="234" y="108.7">Q6</text>
<text x="234" y="113.3">IPB039N10N3_G</text>
<text x="180.6" y="157.3">RT1</text>
<text x="180.6" y="159.3">10k NTC</text>
<text x="166.8" y="178.1">C23</text>
<text x="176.2" y="175.8">R40</text>
<text x="176.2" y="178.1">10k</text>
<text x="166.8" y="180.1">100n</text>
</g>
<g font-size="2.1" fill="#004080">
<text x="78" y="54.6">G</text>
<text x="78" y="56.9">S_1</text>
<text x="78" y="59.3">S_2</text>
<text x="85.8" y="54.6">D</text>
<text x="147.3" y="54.6">G</text>
<text x="147.3" y="56.9">S_1</text>
<text x="147.3" y="59.3">S_2</text>
<text x="155.1" y="54.6">D</text>
<text x="219" y="54.6">G</text>
<text x="219" y="56.9">S_1</text>
<text x="219" y="59.3">S_2</text>
<text x="226.8" y="54.6">D</text>
<text x="78" y="61.6">S_3</text>
<text x="78" y="63.9">S_4</text>
<text x="147.3" y="61.6">S_3</text>
<text x="147.3" y="63.9">S_4</text>
<text x="219" y="61.6">S_3</text>
<text x="219" y="63.9">S_4</text>
<text x="78" y="66.2">S_5</text>
<text x="147.3" y="66.2">S_5</text>
<text x="219" y="66.2">S_5</text>
<text x="78" y="105.5">G</text>
<text x="78" y="107.8">S_1</text>
<text x="85.8" y="105.5">D</text>
<text x="147.3" y="105.5">G</text>
<text x="147.3" y="107.8">S_1</text>
<text x="155.1" y="105.5">D</text>
<text x="219" y="105.5">G</text>
<text x="219" y="107.8">S_1</text>
<text x="226.8" y="105.5">D</text>
<text x="78" y="110.1">S_2</text>
<text x="78" y="112.4">S_3</text>
<text x="147.3" y="110.1">S_2</text>
<text x="147.3" y="112.4">S_3</text>
<text x="219" y="110.1">S_2</text>
<text x="219" y="112.4">S_3</text>
<text x="78" y="114.7">S_4</text>
<text x="78" y="117.1">S_5</text>
<text x="147.3" y="114.7">S_4</text>
<text x="147.3" y="117.1">S_5</text>
<text x="219" y="114.7">S_4</text>
<text x="219" y="117.1">S_5</text>
</g>
<g font-size="1.7">
<text x="47.9" y="9.1">5</text>
<text x="101" y="9.1">4</text>
<text x="154.1" y="9.1">3</text>
<text x="207.3" y="9.1">2</text>
<text x="260.4" y="9.1">1</text>
<text x="19.6" y="34.5">D</text>
<text x="287.6" y="34.5">D</text>
<text x="19.6" y="81.1">C</text>
<text x="287.6" y="81.1">C</text>
<text x="19.6" y="127.6">B</text>
<text x="287.6" y="127.6">B</text>
<text x="19.6" y="174.2">A</text>
<text x="287.6" y="174.2">A</text>
<text x="47.9" y="197.8">5</text>
<text x="101" y="197.8">4</text>
<text x="154.1" y="197.8">3</text>
<text x="207.3" y="197.8">2</text>
<text x="260.4" y="197.8">1</text>
</g>
</svg>
